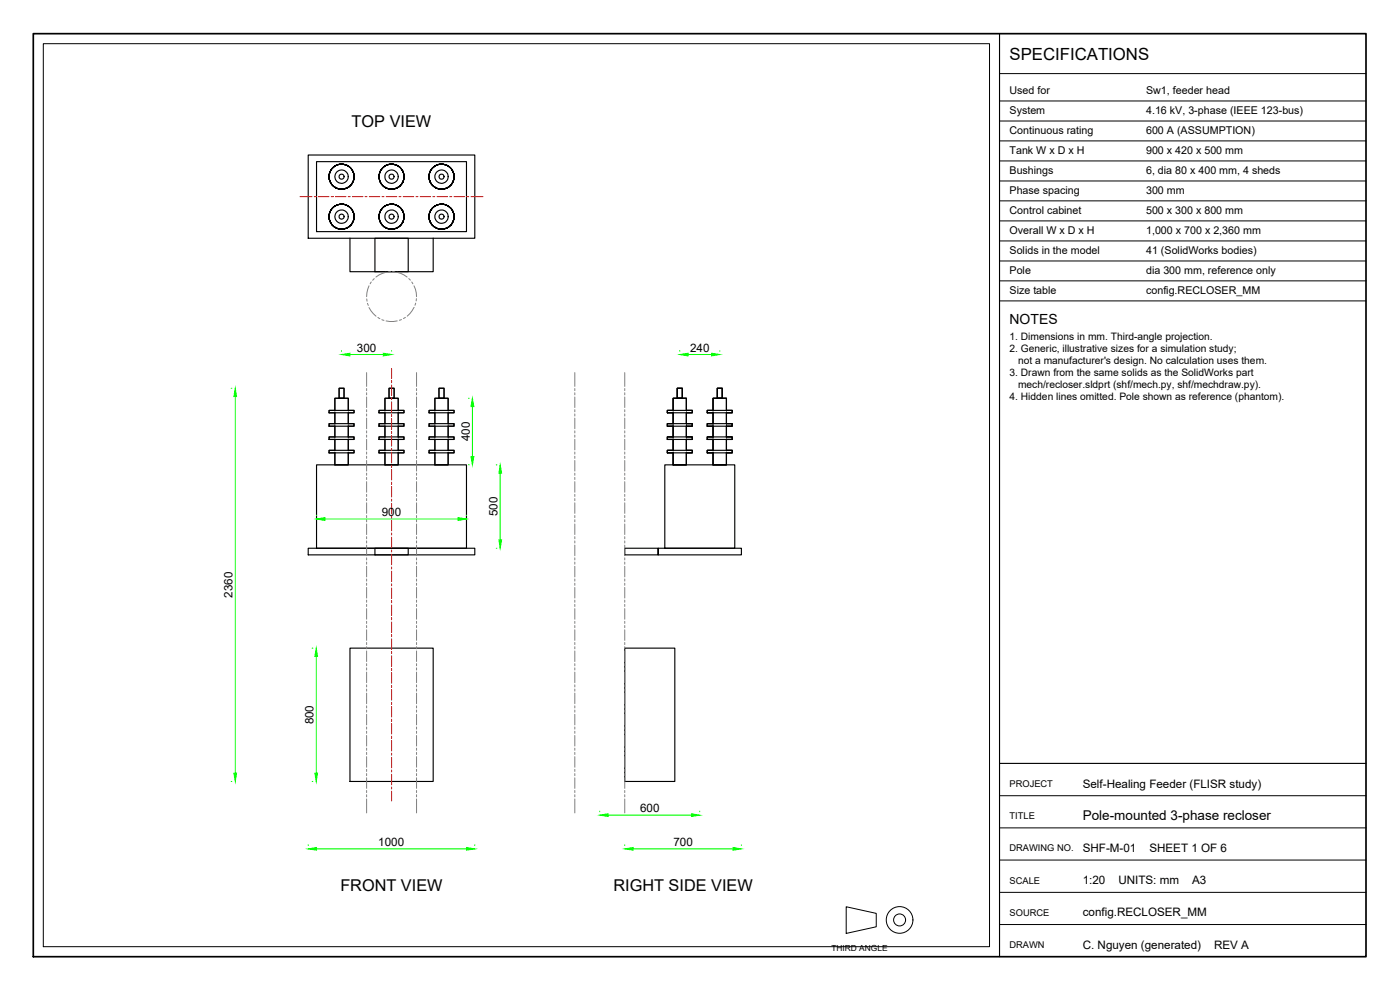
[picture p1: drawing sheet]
<svg xmlns="http://www.w3.org/2000/svg" width="420mm" height="297mm" viewBox="0 0 420 297" stroke-linecap="round" stroke-linejoin="round" font-family="sans-serif">
<!-- layer: VISIBLE -->
<g fill="none" stroke="#000" stroke-width=".34">
<path d="M92.5 46.5h50v25h-50zM95 48.5h45v21h-45zM105 71.4v10.1h25v-10.1M112.5 71.5h10v10h-10zM101.8 116.5h1.5v3h-1.5zM116.8 116.5h1.5v3h-1.5zM131.7 116.5h1.6v3h-1.6zM203.2 116.5h1.6v3h-1.6zM215.3 116.5h1.4v3h-1.4zM95 139.5h45v25h-45zM98.8 135.9h1.7M98.8 131.9h1.7"/>
<path d="M98.8 127.9h1.7M98.8 123.9h1.7M98.8 135.1h6.5a.64 .64 0 0 1 .8 0 .64 .64 0 0 1 .2 .8h-6.6a.64 .64 0 0 1-.7 0 .64 .64 0 0 1-.2-.8zM98.8 131.1h6.5a.64 .64 0 0 1 .8 0 .64 .64 0 0 1 .2 .8h-6.6a.64 .64 0 0 1-.7-.1 .64 .64 0 0 1-.2-.7zM98.8 127.1h6.5a.64 .64 0 0 1 .8 0 .64 .64 0 0 1 .2 .8h-6.6a.64 .64 0 0 1-.7 0 .64 .64 0 0 1-.2-.8zM98.8 123.1h6.5a.63 .63 0 0 1 .7 0 .63 .63 0 0 1 .3 .8h-6.6a.63 .63 0 0 1-.7 0 .63 .63 0 0 1-.2-.8zM100.5 135.7v3.8h4v-3.8M100.5 123.3v-3.8h4v3.8M100.5 123.9v3.3M100.5 127.8v3.4M100.5 131.8v3.3M100.5 135.1h-.8a.64 .64 0 0 0-.7 0 .64 .64 0 0 0-.2 .8"/>
<path d="M100.5 131.1h-.8a.64 .64 0 0 0-.7 0 .64 .64 0 0 0-.2 .8M100.5 127.1h-.8a.64 .64 0 0 0-.7 0 .64 .64 0 0 0-.2 .8M100.5 123.1h-.8a.63 .63 0 0 0-.7 0 .63 .63 0 0 0-.2 .8M104.5 123.1h.8a.63 .63 0 0 1 .7 0 .63 .63 0 0 1 .3 .8h-.8a.63 .63 0 0 0-.8 0 .63 .63 0 0 0-.2 .8v2.5M104.5 131.1h.8a.64 .64 0 0 1 .8 0 .64 .64 0 0 1 .2 .8h-1.8M104.5 127.1h.8a.64 .64 0 0 1 .8 0 .64 .64 0 0 1 .2 .8h-1.8M104.5 131.8v2.7a.57 .57 0 0 0 .3 .7 .57 .57 0 0 0 .7-.1h.8a.64 .64 0 0 1-.2 .8 .64 .64 0 0 1-.8 0h-.8M104.5 127.8v3.4M113.7 123.9h1.8v3.3M113.7 135.9h1.8M113.7 131.9h1.8M113.7 127.9h1.8"/>
<path d="M113.7 135.1h6.6a.63 .63 0 0 1 .8 0 .63 .63 0 0 1 .1 .8h-6.4a.66 .66 0 0 1-.8 0 .66 .66 0 0 1-.3-.8zM113.7 131.1h6.6a.63 .63 0 0 1 .8 0 .63 .63 0 0 1 .1 .8h-6.4a.66 .66 0 0 1-.8 0 .66 .66 0 0 1-.3-.8zM113.7 127.1h6.6a.63 .63 0 0 1 .8 0 .63 .63 0 0 1 .1 .8h-6.4a.66 .66 0 0 1-.8 0 .66 .66 0 0 1-.3-.8zM113.7 123.1h6.6a.62 .62 0 0 1 .7 0 .62 .62 0 0 1 .2 .8h-6.4a.65 .65 0 0 1-.8 0 .65 .65 0 0 1-.3-.8zM115.5 135.7v3.8h4v-3.8M115.5 123.3v-3.8h4v3.8M115.5 127.8v3.4M115.5 131.8v3.3h-.7a.66 .66 0 0 0-.8 0 .66 .66 0 0 0-.3 .8M115.5 131.1h-.7a.66 .66 0 0 0-.8 0 .66 .66 0 0 0-.3 .8M115.5 127.1h-.7a.66 .66 0 0 0-.8 0 .66 .66 0 0 0-.3 .8M115.5 123.1h-.7a.65 .65 0 0 0-.8 0 .65 .65 0 0 0-.3 .8M119.5 135.1h.8a.63 .63 0 0 1 .8 0 .63 .63 0 0 1 .1 .8h-1.7"/>
<path d="M119.5 131.1h.8a.63 .63 0 0 1 .8 0 .63 .63 0 0 1 .1 .8h-1.7M119.5 127.1h.8a.63 .63 0 0 1 .8 0 .63 .63 0 0 1 .1 .8h-1.7M119.5 123.1h.8a.62 .62 0 0 1 .7 0 .62 .62 0 0 1 .2 .8h-1.7M119.5 131.8v3.3M119.5 127.8v3.4M119.5 123.9v3.3M128.8 123.9h1.7v3.3M128.8 135.9h1.8M128.8 131.9h1.8M128.8 127.9h1.8M128.8 135.1h6.5a.66 .66 0 0 1 .8 0 .66 .66 0 0 1 .2 .8h-6.5a.63 .63 0 0 1-.8 0 .63 .63 0 0 1-.2-.8zM128.8 131.1h6.5a.66 .66 0 0 1 .8 0 .66 .66 0 0 1 .2 .8h-6.5a.63 .63 0 0 1-.8 0 .63 .63 0 0 1-.2-.8z"/>
<path d="M128.8 127.1h6.5a.66 .66 0 0 1 .8 0 .66 .66 0 0 1 .2 .8h-6.5a.63 .63 0 0 1-.8 0 .63 .63 0 0 1-.2-.8zM128.8 123.1h6.5a.65 .65 0 0 1 .7 0 .65 .65 0 0 1 .3 .8h-6.5a.62 .62 0 0 1-.8 0 .62 .62 0 0 1-.2-.8zM130.5 135.7v3.8h4v-3.8M130.5 123.3v-3.8h4v3.8M130.5 127.8v3.4M130.5 131.8v3.3h-.7a.63 .63 0 0 0-.8 0 .63 .63 0 0 0-.2 .8M130.6 131.1h-.8a.63 .63 0 0 0-.8 0 .63 .63 0 0 0-.2 .8M130.6 127.1h-.8a.63 .63 0 0 0-.8 0 .63 .63 0 0 0-.2 .8M130.6 123.1h-.8a.62 .62 0 0 0-.8 0 .62 .62 0 0 0-.2 .8M134.5 131.8v3.3h.8a.66 .66 0 0 1 .8 0 .66 .66 0 0 1 .2 .8h-1.8M134.5 127.8v3.4M134.5 123.1h.8a.65 .65 0 0 1 .7 0 .65 .65 0 0 1 .3 .8h-1.8v3.3"/>
<path d="M134.5 131.1h.8a.66 .66 0 0 1 .8 0 .66 .66 0 0 1 .2 .8h-1.8M134.5 127.1h.8a.66 .66 0 0 1 .8 0 .66 .66 0 0 1 .2 .8h-1.8M199.5 139.5h21v25h-21zM200.3 123.9h1.7v3.3M200.3 135.9h1.8M200.3 131.9h1.8M200.3 127.9h1.8M200.3 135.1h6.5a.66 .66 0 0 1 .8 0 .66 .66 0 0 1 .2 .8h-6.5a.63 .63 0 0 1-.8 0 .63 .63 0 0 1-.2-.8zM200.3 131.1h6.5a.66 .66 0 0 1 .8 0 .66 .66 0 0 1 .2 .8h-6.5a.63 .63 0 0 1-.8 0 .63 .63 0 0 1-.2-.8zM200.3 127.1h6.5a.66 .66 0 0 1 .8 0 .66 .66 0 0 1 .2 .8h-6.5a.63 .63 0 0 1-.8 0 .63 .63 0 0 1-.2-.8zM200.3 123.1h6.5a.65 .65 0 0 1 .7 0 .65 .65 0 0 1 .3 .8h-6.5a.62 .62 0 0 1-.8 0 .62 .62 0 0 1-.2-.8zM202 135.7v3.8h4v-3.8"/>
<path d="M202 123.3v-3.8h4v3.8M202 127.8v3.4M202 131.8v3.3h-.7a.63 .63 0 0 0-.8 0 .63 .63 0 0 0-.2 .8M202.1 131.1h-.8a.63 .63 0 0 0-.8 0 .63 .63 0 0 0-.2 .8M202.1 127.1h-.8a.63 .63 0 0 0-.8 0 .63 .63 0 0 0-.2 .8M202.1 123.1h-.8a.62 .62 0 0 0-.8 0 .62 .62 0 0 0-.2 .8M206 131.8v3.3h.8a.66 .66 0 0 1 .8 0 .66 .66 0 0 1 .2 .8h-1.8M206 127.8v3.4M206 123.1h.8a.65 .65 0 0 1 .7 0 .65 .65 0 0 1 .3 .8h-1.8v3.3M206 131.1h.8a.66 .66 0 0 1 .8 0 .66 .66 0 0 1 .2 .8h-1.8M206 127.1h.8a.66 .66 0 0 1 .8 0 .66 .66 0 0 1 .2 .8h-1.8M212.3 135.9h1.7"/>
<path d="M212.3 131.9h1.7M212.3 127.9h1.7M212.3 123.9h1.7M212.3 135.1h6.5a.63 .63 0 0 1 .8 0 .63 .63 0 0 1 .2 .8h-6.6a.64 .64 0 0 1-.7 0 .64 .64 0 0 1-.2-.8zM212.3 131.1h6.5a.63 .63 0 0 1 .8 0 .63 .63 0 0 1 .2 .8h-6.6a.64 .64 0 0 1-.7-.1 .64 .64 0 0 1-.2-.7zM212.3 127.1h6.5a.63 .63 0 0 1 .8 0 .63 .63 0 0 1 .2 .8h-6.6a.64 .64 0 0 1-.7 0 .64 .64 0 0 1-.2-.8zM212.3 123.1h6.5a.62 .62 0 0 1 .8 0 .62 .62 0 0 1 .2 .8h-6.6a.63 .63 0 0 1-.7 0 .63 .63 0 0 1-.2-.8zM214 135.7v3.8h4v-3.8M214 123.3v-2.8a.65 .65 0 0 1 0-.8 .65 .65 0 0 1 .8-.2h3.2v3.8M214 123.9v3.3M214 127.8v3.4M214 131.8v3.3"/>
<path d="M214 135.1h-.8a.64 .64 0 0 0-.7 0 .64 .64 0 0 0-.2 .8M214 131.1h-.8a.64 .64 0 0 0-.7 0 .64 .64 0 0 0-.2 .8M214 127.1h-.8a.64 .64 0 0 0-.7 0 .64 .64 0 0 0-.2 .8M214 123.1h-.8a.63 .63 0 0 0-.7 0 .63 .63 0 0 0-.2 .8M218 135.1h.8a.63 .63 0 0 1 .8 0 .63 .63 0 0 1 .2 .8h-1.8M218 131.1h.8a.63 .63 0 0 1 .8 0 .63 .63 0 0 1 .2 .8h-1.8M218 127.1h.8a.63 .63 0 0 1 .8 0 .63 .63 0 0 1 .2 .8h-1.8M218 123.1h.8a.62 .62 0 0 1 .8 0 .62 .62 0 0 1 .2 .8h-1.8M218 131.8v3.3M218 127.8v3.4M218 123.9v3.3M92.5 164.5h50v2h-50z"/>
<path d="M112.5 164.5h10v2h-10zM187.5 164.5v2h10v-2h25v2h-25v-2zM105 194.5h25v40h-25zM187.5 194.5h15v40h-15z"/>
<circle cx="102.5" cy="53" r=".75"/>
<circle cx="102.5" cy="53" r="3.7"/>
<circle cx="102.5" cy="53" r="1.99"/>
<circle cx="117.5" cy="53" r="3.7"/>
<circle cx="117.5" cy="53" r="1.99"/>
<circle cx="117.5" cy="53" r=".76"/>
<circle cx="132.5" cy="53" r=".76"/>
<circle cx="132.5" cy="53" r="1.98"/>
<circle cx="132.5" cy="53" r="3.7"/>
<circle cx="102.5" cy="65" r="3.7"/>
<circle cx="102.5" cy="65" r="2"/>
<circle cx="102.5" cy="65" r=".73"/>
<circle cx="117.5" cy="65" r="3.7"/>
<circle cx="117.5" cy="65" r="2"/>
<circle cx="117.5" cy="65" r=".75"/>
<circle cx="132.5" cy="65" r="1.99"/>
<circle cx="132.5" cy="65" r=".75"/>
<circle cx="132.5" cy="65" r="3.7"/>
</g>
<!-- layer: REFERENCE -->
<g fill="none" stroke="#808080" stroke-width=".3">
<path d="M110.1 89.7l.1 .7M110.3 91l.2 .6M110.7 85.8l-.6 2.1-.1 1.1M110.7 92.3l1.3 1.8 .9 .8M111.4 84.6l-.3 .6M112.3 83.6l-.5 .5M113.4 95.2l.6 .4M114.6 95.9l.6 .2M115.8 81.7l-2.1 .8-.9 .6M115.9 96.3l1.1 .2 2.2-.2M117.2 81.5l-.7 .1M117.8 81.5l.7 .1"/>
<path d="M119.2 81.7l2 .8 1 .6M120.5 95.9l-.7 .2M121.7 95.2l-.6 .4M122.7 83.6l.4 .5M123.6 84.6l.3 .6M124.2 85.8l.5 1 .3 2.2M124.3 92.2l-1.3 1.9-.8 .8M124.8 91l-.3 .6M125 89.6l-.1 .7M110 111.8v4.1M110 116.6v.6M110 117.8v.7"/>
<path d="M110 119.1v3.2M125 111.8v4.1M125 116.6v.6M125 117.8v.7M125 119.1v3.2M172.5 111.8v4.1M172.5 116.6v.6M172.5 117.8v.7M172.5 119.1v3.2M187.5 111.8v4.1M187.5 116.6v.6M187.5 117.8v.7"/>
<path d="M187.5 119.1v3.2M110 122.9v.7M110 124.2v.6M110 125.5v3.1M110 129.3v.6M110 130.5v.7M110 131.8v3.2M110 135.6v.7M110 136.9v.6M110 138.2v3.1M125 122.9v.7M125 124.2v.6"/>
<path d="M125 125.5v3.1M125 129.3v.6M125 130.5v.7M125 131.8v3.2M125 135.6v.7M125 136.9v.6M125 138.2v3.1M172.5 122.9v.7M172.5 124.2v.6M172.5 125.5v3.1M172.5 129.3v.6M172.5 130.5v.7"/>
<path d="M172.5 131.8v3.2M172.5 135.6v.7M172.5 136.9v.6M172.5 138.2v3.1M187.5 122.9v.7M187.5 124.2v.6M187.5 125.5v3.1M187.5 129.3v.6M187.5 130.5v.7M187.5 131.8v3.2M187.5 135.6v.7M187.5 136.9v.6"/>
<path d="M187.5 138.2v3.1M110 142v.6M110 143.2v.7M110 144.5v3.2M110 148.3v.7M110 149.6v.6M110 150.9v3.1M110 154.7v.6M110 155.9v.7M110 157.2v3.2M125 142v.6M125 143.2v.7"/>
<path d="M125 144.5v3.2M125 148.3v.7M125 149.6v.6M125 150.9v3.1M125 154.7v.6M125 155.9v.7M125 157.2v3.2M172.5 142v.6M172.5 143.2v.7M172.5 144.5v3.2M172.5 148.3v.7M172.5 149.6v.6"/>
<path d="M172.5 150.9v3.1M172.5 154.7v.6M172.5 155.9v.7M172.5 157.2v3.2M187.5 142v.6M187.5 143.2v.7M187.5 144.5v3.2M187.5 148.3v.7M187.5 149.6v.6M187.5 150.9v3.1M187.5 154.7v.6M187.5 155.9v.7"/>
<path d="M187.5 157.2v3.2M110 161v.7M110 162.3v.6M110 163.6v3.1M110 167.4v.6M110 168.6v.7M110 169.9v3.2M110 173.7v.7M110 175v.6M110 176.3v3.1M125 161v.7M125 162.3v.6"/>
<path d="M125 163.6v3.1M125 167.4v.6M125 168.6v.7M125 169.9v3.2M125 173.7v.7M125 175v.6M125 176.3v3.1M172.5 161v.7M172.5 162.3v.6M172.5 163.6v3.1M172.5 167.4v.6M172.5 168.6v.7"/>
<path d="M172.5 169.9v3.2M172.5 173.7v.7M172.5 175v.6M172.5 176.3v3.1M187.5 161v.7M187.5 162.3v.6M187.5 163.6v3.1M187.5 167.4v.6M187.5 168.6v.7M187.5 169.9v3.2M187.5 173.7v.7M187.5 175v.6"/>
<path d="M187.5 176.3v3.1M110 180.1v.6M110 181.3v.7M110 182.6v3.2M110 186.4v.7M110 187.7v.6M110 189v3.1M110 192.8v.6M110 194v.7M110 195.3v3.2M110 199.1v.7M125 180.1v.6"/>
<path d="M125 181.3v.7M125 182.6v3.2M125 186.4v.7M125 187.7v.6M125 189v3.1M125 192.8v.6M125 194v.7M125 195.3v3.2M125 199.1v.7M172.5 180.1v.6M172.5 181.3v.7M172.5 182.6v3.2"/>
<path d="M172.5 186.4v.7M172.5 187.7v.6M172.5 189v3.1M172.5 192.8v.6M172.5 194v.7M172.5 195.3v3.2M172.5 199.1v.7M187.5 180.1v.6M187.5 181.3v.7M187.5 182.6v3.2M187.5 186.4v.7M187.5 187.7v.6"/>
<path d="M187.5 189v3.1M187.5 192.8v.6M187.5 194v.7M187.5 195.3v3.2M187.5 199.1v.7M110 200.4v.6M110 201.7v3.1M110 205.5v.6M110 206.7v.7M110 208v3.1M110 211.8v.6M110 213v.7"/>
<path d="M110 214.3v3.2M110 218.1v.7M110 219.4v.6M125 200.4v.6M125 201.7v3.1M125 205.5v.6M125 206.7v.7M125 208v3.1M125 211.8v.6M125 213v.7M125 214.3v3.2M125 218.1v.7"/>
<path d="M125 219.4v.6M172.5 200.4v.6M172.5 201.7v3.1M172.5 205.5v.6M172.5 206.7v.7M172.5 208v3.1M172.5 211.8v.6M172.5 213v.7M172.5 214.3v3.2M172.5 218.1v.7M172.5 219.4v.6M187.5 200.4v.6"/>
<path d="M187.5 201.7v3.1M187.5 205.5v.6M187.5 206.7v.7M187.5 208v3.1M187.5 211.8v.6M187.5 213v.7M187.5 214.3v3.2M187.5 218.1v.7M187.5 219.4v.6M110 220.7v3.1M110 224.5v.6M110 225.7v.7"/>
<path d="M110 227v3.2M110 230.8v.7M110 232.1v.6M110 233.4v3.1M110 237.2v.6M110 238.4v.7M110 239.7v4.2M125 220.7v3.1M125 224.5v.6M125 225.7v.7M125 227v3.2M125 230.8v.7"/>
<path d="M125 232.1v.6M125 233.4v3.1M125 237.2v.6M125 238.4v.7M125 239.7v4.2M172.5 220.7v3.1M172.5 224.5v.6M172.5 225.7v.7M172.5 227v3.2M172.5 230.8v.7M172.5 232.1v.6M172.5 233.4v3.1"/>
<path d="M172.5 237.2v.6M172.5 238.4v.7M172.5 239.7v4.2M187.5 220.7v3.1M187.5 224.5v.6M187.5 225.7v.7M187.5 227v3.2M187.5 230.8v.7M187.5 232.1v.6M187.5 233.4v3.1M187.5 237.2v.6M187.5 238.4v.7"/>
<path d="M187.5 239.7v4.2"/>
</g>
<!-- layer: CENTER -->
<g fill="none" stroke="#f00" stroke-width=".3">
<path d="M90 59h3.7M94.3 59h.7M95.6 59h3.2M99.4 59h.6M100.7 59h3.1M104.5 59h.6M105.7 59h3.2M109.6 59h.6M110.8 59h3.2M114.6 59h.7M115.9 59h3.2M119.7 59h.7"/>
<path d="M121 59h3.2M124.8 59h.6M126.1 59h3.1M129.9 59h.6M131.1 59h3.2M135 59h.6M136.2 59h3.2M140 59h.7M141.3 59h3.7M117.5 110.6v3M117.5 114.2v.6M117.5 115.5v3.1"/>
<path d="M117.5 119.3v.6M117.5 120.6v3.1M117.5 124.4v.6M117.5 125.6v3.2M117.5 129.4v.7M117.5 130.7v3.2M117.5 134.5v.7M117.5 135.8v3.2M117.5 139.6v.6M117.5 140.9v3.1M117.5 144.7v.6M117.5 146v3.1"/>
<path d="M117.5 149.8v.6M117.5 151v3.2M117.5 154.8v.7M117.5 156.1v3.2M117.5 159.9v.7M117.5 161.2v3.2M117.5 165v.6M117.5 166.3v3.1M117.5 170.1v.6M117.5 171.4v3.1M117.5 175.2v.6M117.5 176.4v3.2"/>
<path d="M117.5 180.2v.7M117.5 181.5v3.2M117.5 185.3v.7M117.5 186.6v3.2M117.5 190.4v.6M117.5 191.7v3.1M117.5 195.5v.6M117.5 196.8v3.1M117.5 200.6v.6M117.5 201.8v3.2M117.5 205.6v.7M117.5 206.9v3.2"/>
<path d="M117.5 210.7v.7M117.5 212v3.2M117.5 215.8v.6M117.5 217.1v3.1M117.5 220.9v.6M117.5 222.2v3.1M117.5 226v.6M117.5 227.2v3.2M117.5 231v.7M117.5 232.3v3.2M117.5 236.1v.7M117.5 237.4v3"/>
</g>
<!-- layer: DIM -->
<g fill="none" stroke="#0f0" stroke-width=".3">
<path d="M69.4 116.5h.2M70.6 119v113M102.5 105.2v.2M105 106.4h10M117.5 105.2v.2M140.6 119.5h.2M204 105.2v.2M206.5 106.4h7M216 105.2v.2M140.6 139.5h.2M141.8 122v15M148.9 139.5h.2"/>
<path d="M95 154.5v.2M97.5 155.7h40M140 154.5v.2M150.1 142v20M148.9 164.5h.2M93.7 194.5h.2M94.9 197v35M69.4 234.5h.2M93.7 234.5h.2M92.5 253.5v.2M95 254.7h45M142.5 253.5v.2"/>
<path d="M180 243.4v.2M182.5 244.6h25M187.5 253.5v.2M190 254.7h30M210 243.4v.2M222.5 253.5v.2"/>
</g>
<g fill="#0f0" stroke="#0f0" stroke-width=".3">
<path d="M70.2 232h.8l-.4 2.5z"/>
<path d="M70.6 116.5l.4 2.5h-.8z"/>
<path d="M92.5 254.7l2.5-.4v.8z"/>
<path d="M140 254.3l2.5 .4-2.5 .4z"/>
<path d="M187.5 254.7l2.5-.4v.8z"/>
<path d="M220 254.3l2.5 .4-2.5 .4z"/>
<path d="M95 155.7l2.5-.4v.9z"/>
<path d="M137.5 155.3l2.5 .4-2.5 .5z"/>
<path d="M149.7 162h.8l-.4 2.5z"/>
<path d="M150.1 139.5l.4 2.5h-.8z"/>
<path d="M102.5 106.4l2.5-.4v.8z"/>
<path d="M115 106l2.5 .4-2.5 .4z"/>
<path d="M141.4 137h.8l-.4 2.5z"/>
<path d="M141.8 119.5l.4 2.5h-.8z"/>
<path d="M94.5 232h.8l-.4 2.5z"/>
<path d="M94.9 194.5l.4 2.5h-.8z"/>
<path d="M204 106.4l2.5-.4v.8z"/>
<path d="M213.5 106l2.5 .4-2.5 .4z"/>
<path d="M180 244.6l2.5-.4v.8z"/>
<path d="M207.5 244.2l2.5 .4-2.5 .4z"/>
</g>
<!-- layer: TITLE -->
<path d="M10 10.1h400v276.9h-400z" fill="none" stroke="#000" stroke-width=".51"/>
<path d="M300 10.1v276.9M300 229.1h110" fill="none" stroke="#000" stroke-width=".34"/>
<!-- layer: VIEWPORTS -->
<path d="M13 13.1h284v270.9h-284z" fill="none" stroke="#000" stroke-width=".3"/>
<!-- layer: TITLE -->
<g fill="none" stroke="#000" stroke-width=".3">
<path d="M300 22.1h110M300 30.3h110M300 36.3h110M300 42.3h110M300 48.3h110M300 54.3h110M300 60.3h110M300 66.3h110M300 72.3h110M300 78.3h110M300 84.3h110M300 90.3h110"/>
<path d="M300 238.7h110M300 248.4h110M300 258h110M254 272.1l9 2v4l-9 2zM300 267.7h110M300 277.4h110"/>
<circle cx="270" cy="276" r="4"/>
<circle cx="270" cy="276" r="1.8"/>
</g>
<text font-size="5" x="303" y="18.1">SPECIFICATIONS</text>
<g font-size="4.9">
<text x="105.5" y="38">TOP VIEW</text>
<text x="102.2" y="267.2">FRONT VIEW</text>
<text x="184.1" y="267.2">RIGHT SIDE VIEW</text>
</g>
<text font-size="4.2" x="303" y="97.1">NOTES</text>
<text font-size="4.1" x="325" y="246">Pole-mounted 3-phase recloser</text>
<g font-size="3.5">
<text x="107.1" y="105.6">300</text>
<text x="207.1" y="105.6">240</text>
<text x="141" y="132.3" transform="rotate(-90 141 132.3)">400</text>
<text x="114.6" y="154.9">900</text>
<text x="149.3" y="154.9" transform="rotate(-90 149.3 154.9)">500</text>
<text x="69.8" y="179.3" transform="rotate(-90 69.8 179.3)">2360</text>
<text x="94.1" y="217.4" transform="rotate(-90 94.1 217.4)">800</text>
<text x="325" y="236.3">Self-Healing Feeder (FLISR study)</text>
<text x="192.1" y="243.7">600</text>
<text x="113.5" y="253.9">1000</text>
<text x="202.1" y="253.9">700</text>
<text x="325" y="255.7">SHF-M-01</text>
<text x="344.9" y="255.7">SHEET 1 OF 6</text>
<text x="325" y="265.3">1:20</text>
<text x="335.6" y="265.3">UNITS: mm</text>
<text x="357.7" y="265.3">A3</text>
<text x="325" y="275">config.RECLOSER_MM</text>
<text x="325" y="284.7">C. Nguyen (generated)</text>
<text x="364.4" y="284.7">REV A</text>
</g>
<g font-size="3.2">
<text x="303" y="28.1">Used for</text>
<text x="344" y="28.1">Sw1, feeder head</text>
<text x="303" y="34.1">System</text>
<text x="344" y="34.1">4.16 kV, 3-phase (IEEE 123-bus)</text>
<text x="303" y="40.1">Continuous rating</text>
<text x="344" y="40.1">600 A (ASSUMPTION)</text>
<text x="303" y="46.1">Tank W x D x H</text>
<text x="344" y="46.1">900 x 420 x 500 mm</text>
<text x="303" y="52.1">Bushings</text>
<text x="344" y="52.1">6, dia 80 x 400 mm, 4 sheds</text>
<text x="303" y="58.1">Phase spacing</text>
<text x="344" y="58.1">300 mm</text>
<text x="303" y="64.1">Control cabinet</text>
<text x="344" y="64.1">500 x 300 x 800 mm</text>
<text x="303" y="70.1">Overall W x D x H</text>
<text x="344" y="70.1">1,000 x 700 x 2,360 mm</text>
<text x="303" y="76.1">Solids in the model</text>
<text x="344" y="76.1">41 (SolidWorks bodies)</text>
<text x="303" y="82.1">Pole</text>
<text x="344" y="82.1">dia 300 mm, reference only</text>
<text x="303" y="88.1">Size table</text>
<text x="344" y="88.1">config.RECLOSER_MM</text>
</g>
<g font-size="3.1">
<text x="303" y="102.1">1. Dimensions in mm. Third-angle projection.</text>
<text x="303" y="105.7">2. Generic, illustrative sizes for a simulation study;</text>
<text x="303" y="112.9">3. Drawn from the same solids as the SolidWorks part</text>
<text x="305.5" y="109.3">not a manufacturer's design. No calculation uses them.</text>
<text x="305.5" y="116.5">mech/recloser.sldprt (shf/mech.py, shf/mechdraw.py).</text>
<text x="303" y="120.1">4. Hidden lines omitted. Pole shown as reference (phantom).</text>
</g>
<g font-size="2.8">
<text x="303" y="236.1">PROJECT</text>
<text x="303" y="245.8">TITLE</text>
<text x="303" y="255.5">DRAWING NO.</text>
<text x="303" y="265.1">SCALE</text>
<text x="303" y="274.8">SOURCE</text>
<text x="303" y="284.5">DRAWN</text>
</g>
<text font-size="2.5" x="249.5" y="285.4">THIRD ANGLE</text>
</svg>
